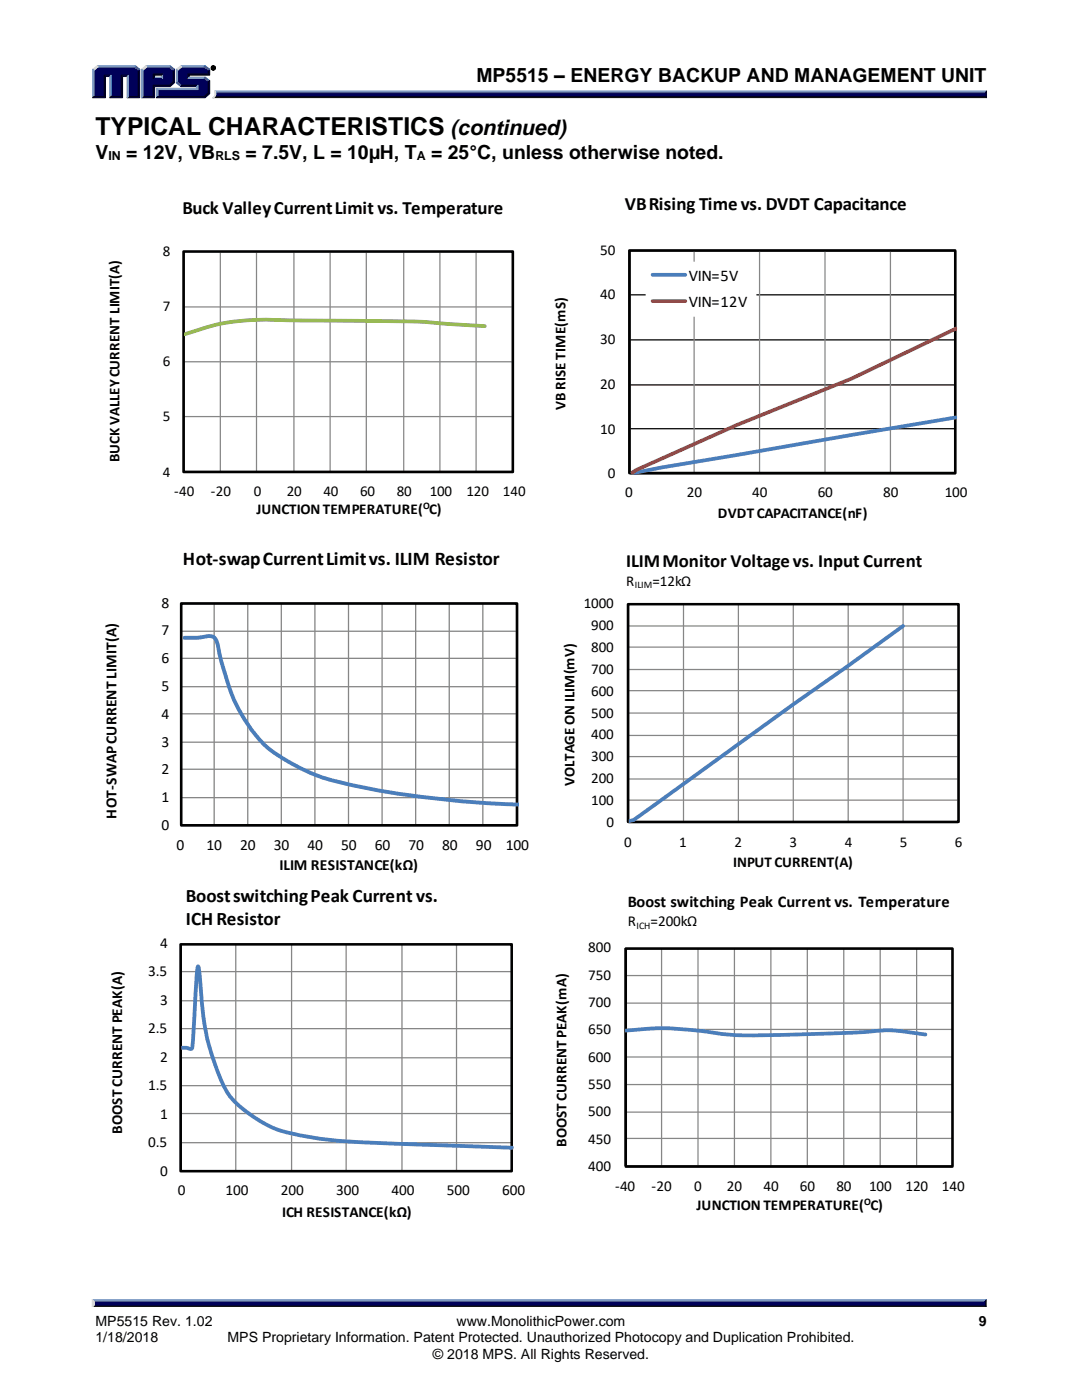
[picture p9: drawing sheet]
<svg xmlns="http://www.w3.org/2000/svg" width="216mm" height="279mm" viewBox="0 0 216 279" stroke-linecap="round" stroke-linejoin="round" font-family="sans-serif">
<g fill="#000" stroke="#000" stroke-width=".2">
<path d="M43 18.9h153.5l.4 .6h-154.4a.65 .65 0 0 0 .5-.6zM18.8 260.1h177.6l.4 .8h-178.4z"/>
<path d="M42.1 13.6a.46 .46 0 0 1 .9 0 .46 .46 0 0 1-.9 0zM42.2 13.5a.38 .38 0 0 0 .7 0 .38 .38 0 0 0-.7 0zM42.4 13.3h.3l.1 .5-.3-.2-.1 .2zM42.5 13.4l.1 .1 .1-.1z"/>
</g>
<g fill="#7f99bf" stroke="#7f99bf" stroke-width=".2">
<path d="M18.4 259.4h178.4l-.4 .7h-177.6z"/>
<path d="M42.9 18.2h154l-.4 .7h-153.5z"/>
<path d="M30.8 15.4h1.4l.3 .3h-1.9z"/>
<path d="M36.1 13.1h4.8l-.2 .3h-4.4z"/>
<path d="M35.2 13.8l.3 .2v2.4l-.3 .1z"/>
<path d="M31.2 17.6h8v-.3l.3-.3v.9h-8z"/>
<path d="M31.2 17.6l.3 .3v1.3l-.3 .3z"/>
<path d="M37.8 15.4h3.1l-.1 .3h-3.3z"/>
<path d="M29.1 13.1h4.8l-.2 .3h-4.4z"/>
<path d="M28.2 13.8l.3 .2v5.2l-.3 .3z"/>
<path d="M32.2 15l.3-.3v1l-.3-.3z"/>
<path d="M19.4 13.1h7.6l-.2 .3h-7.2z"/>
<path d="M18.5 13.8l.3 .2v5.2l-.3 .3z"/>
<path d="M22.2 15v4.2l-.3 .3v-4.2z"/>
<path d="M25.4 15.3l.2-.3v4.2l-.2 .3z"/>
</g>
<g fill="#000026" stroke="#000026" stroke-width=".2">
<path d="M196.8 259.4v1.5l-.4-.4v-.6z"/>
<path d="M196.9 18.2v1.3l-.4-.4v-.5z"/>
<path d="M36.3 17h3.2l-.3 .3h-3.1z"/>
<path d="M37.5 14.7h4.1v-.7l.2-.2v1.2h-4v.4l-.3 .3z"/>
<path d="M31.2 19.5l.3-.3h9.2l.9-.7v-2.2l.2-.2v2.6l-.9 .8z"/>
<path d="M30.6 17h3.1l.8-.6v-2.4l.3-.2v2.7l-.9 .8h-3.1v2.2h-2.6l.3-.3h2.1z"/>
<path d="M30.6 14.7h1.9l-.3 .3h-1.4v.4l-.2 .3z"/>
<path d="M27.6 14l.3-.2v5.7h-2.5l.2-.3h2z"/>
<path d="M20.8 15h1.4l-.3 .3h-.9v4.2h-2.5l.3-.3h2z"/>
<path d="M24.2 15h1.4l-.2 .3h-.9v4.2h-2.6l.3-.3h2z"/>
</g>
<g fill="#000059" stroke="#000059" stroke-width=".2">
<path d="M18.8 259.9h177.7v.6h-177.7z"/>
<path d="M43.1 18.6h153.4v.5h-153.5z"/>
<path d="M18.8 14l.8-.6h7.2l.8 .6v5.2h-2v-4.2h-1.4v4.2h-2v-4.2h-1.4v4.2h-2z"/>
<path d="M28.5 14l.8-.6h2.2v1.3h-.9v1h1.9v-1h-1.3v-1.3h2.5l.8 .6v2.4l-.8 .6h-3.1v2.2h-2.1z"/>
<path d="M31.4 17.9h8.1v-.9h-3.2l-.8-.6v-2.4l.8-.6h4.4l.9 .6v.7h-4.1v1h3.2l.9 .6v2.2l-.9 .7h-9.3z"/>
</g>
<g fill="#d9d9d9" stroke="#d9d9d9" stroke-width=".2">
<path d="M18.4 259.4l.4 .5v.5l-.4 .5z"/>
<path d="M42.9 18.2l.2 .4a.77 .77 0 0 1-.7 .9 1.14 1.14 0 0 0 .5-1.3z"/>
<path d="M35.2 13.8l.9-.7 .2 .3-.8 .6z"/>
<path d="M28.2 13.8l.9-.7 .2 .3-.8 .6z"/>
<path d="M18.5 13.8l.9-.7 .2 .3-.8 .6z"/>
</g>
<g fill="#195999" stroke="#195999" stroke-width=".2">
<path d="M35.2 16.5l.3-.1 .8 .6-.2 .3z"/>
<path d="M40.9 15.4l.9 .7-.2 .2-.9-.6z"/>
<path d="M33.9 13.1l.9 .7-.3 .2-.8-.6z"/>
<path d="M27 13.1l.9 .7-.3 .2-.8-.6z"/>
<path d="M40.9 13.1l.9 .7-.2 .2-.9-.6z"/>
</g>
<g fill="none" stroke="#868686" stroke-width=".25">
<path d="M36.7 50.3h65.5v43.8M44 50.3v43.8M51.2 50.3v43.8M58.6 50.3v43.8M65.9 50.3v43.8M73.1 50.3v43.8M80.6 50.3v43.8M87.8 50.3v43.8M95 50.3v43.8M125.7 50.1v44.4M138.5 50.1v44.4M151.6 50.1v44.4"/>
<path d="M164.6 50.1v44.4M177.7 50.1v44.4M190.7 50.1v44.4M36.7 61.3h65.5M36.7 72.2h65.5M36.7 83.1h65.5"/>
</g>
<path d="M36.6 50.2h65.7v44h-65.7zM125.6 50h65v44.4h-65z" fill="none" stroke="#000" stroke-width=".5"/>
<path d="M36.7 50.3v43.8h65.5M125.7 58.8h65M190.7 50.1h-65v44.4h65M125.7 67.8h65M125.7 76.8h65M125.7 85.6h65M125.7 94.3h65" fill="none" stroke="#000" stroke-width=".25"/>
<path d="M96.7 65.1l-4.8-.3a174.1 174.1 0 0 0-21.3-.8h-7.8a140.9 140.9 0 0 0-14.9 0 44.9 44.9 0 0 0-11.2 2.7" fill="none" stroke="#98b954" stroke-width=".75"/>
<path d="M190.7 83.3l-58.7 10-5 1h-.8" fill="none" stroke="#4a7ebb" stroke-width=".75"/>
<path d="M190.7 65.6l-20.8 10-22.9 9.2-20 9-.8 .5" fill="none" stroke="#be4b48" stroke-width=".75"/>
<path d="M128.8 52.2h22.1v11h-22.1z" fill-rule="evenodd" fill="#fff"/>
<path d="M130.2 54.8h6.5" fill="none" stroke="#4a7ebb" stroke-width=".75"/>
<path d="M130.2 60.1h6.5" fill="none" stroke="#be4b48" stroke-width=".75"/>
<path d="M36.2 120.4h67.2v44.6h-67.2z" fill-rule="evenodd" fill="#fff"/>
<g fill="none" stroke="#868686" stroke-width=".26">
<path d="M36 126h67M36 131.4h67M36 137h67M42.7 120.3v44.3M49.4 120.3v44.3M56.1 120.3v44.3M62.8 120.3v44.3M69.5 120.3v44.3M76.2 120.3v44.3M82.9 120.3v44.3M89.6 120.3v44.3M96.3 120.3v44.3"/>
<path d="M36 142.5h67M36 148.1h67M36 153.5h67M36 159.2h67M36 164.6v-44.3h67v44.3"/>
</g>
<path d="M36.2 120.4h67v44.3h-67z" fill="none" stroke="#000" stroke-width=".52"/>
<path d="M36 164.6h67" fill="none" stroke="#000" stroke-width=".26"/>
<path d="M36.8 127.3h.5a15.8 15.8 0 0 0 4.5-.4 1.51 1.51 0 0 1 1.5 1.4 56.4 56.4 0 0 0 4.3 13.1 23.9 23.9 0 0 0 11.5 11.5l1.5 .7a43.8 43.8 0 0 0 11.9 3.6 196.3 196.3 0 0 0 31.1 3.4" fill="none" stroke="#4a7ebb" stroke-width=".77"/>
<path d="M125.3 120.6h66.2v43.7h-66.2z" fill-rule="evenodd" fill="#fff"/>
<g fill="none" stroke="#868686" stroke-width=".25">
<path d="M125.4 120.5h65.8v43.7M125.4 124.9h65.8M125.4 129.1h65.8M125.4 133.6h65.8M125.4 137.8h65.8M136.4 120.5v43.7M147.3 120.5v43.7M158.3 120.5v43.7M169.2 120.5v43.7M180.2 120.5v43.7M125.4 142.3h65.8M125.4 146.8h65.8"/>
<path d="M125.4 151h65.8M125.4 155.5h65.8M125.4 159.7h65.8"/>
</g>
<path d="M125.3 120.6h66v43.4h-66z" fill="none" stroke="#000" stroke-width=".5"/>
<path d="M125.4 120.5v43.7h65.8" fill="none" stroke="#000" stroke-width=".25"/>
<path d="M180.2 124.9l-11 8-10.9 7.7-31.9 23.1-1 .2" fill="none" stroke="#4a7ebb" stroke-width=".75"/>
<path d="M36 188.5h66.4v45.5h-66.4z" fill-rule="evenodd" fill="#fff"/>
<g fill="none" stroke="#868686" stroke-width=".25">
<path d="M36.2 193.9h66M36.2 199.7h66M47 188.3v45.3M58.2 188.3v45.3M69.1 188.3v45.3M80.2 188.3v45.3M91.1 188.3v45.3M124.7 189.2h65.5v43.5h-65.5M124.7 194.7h65.5M132 189.2v43.5M139.3 189.2v43.5M146.5 189.2v43.5"/>
<path d="M153.8 189.2v43.5M161.1 189.2v43.5M168.4 189.2v43.5M175.6 189.2v43.5M182.9 189.2v43.5M36.2 205.3h66M36.2 211.1h66M36.2 216.7h66M124.7 200.2h65.5M124.7 205.4h65.5M124.7 210.9h65.5M124.7 216.4h65.5"/>
<path d="M36.2 222.2h66M36.2 228h66M36.2 233.6v-45.3h66v45.3M124.7 221.9h65.5M124.7 227.2h65.5"/>
</g>
<path d="M36 188.5h66.1v45.2h-66.1z" fill="none" stroke="#000" stroke-width=".51"/>
<path d="M36.2 188.3v45.3h66M124.7 189.2v43.5h65.5" fill="none" stroke="#000" stroke-width=".25"/>
<path d="M36.2 209.1h1.1a.84 .84 0 0 0 1.1 0l.5-7.9a45.3 45.3 0 0 1 .7-8.3l.4 3a53.7 53.7 0 0 0 2.5 15.5 22.5 22.5 0 0 0 4.1 8.3 24 24 0 0 0 14.4 7.1 129.4 129.4 0 0 0 19.4 1.5l21.8 .8" fill="none" stroke="#4a7ebb" stroke-width=".76"/>
<path d="M124.9 189.3h65.1v43.5h-65.1z" fill="none" stroke="#000" stroke-width=".5"/>
<path d="M124.7 205.7a62.4 62.4 0 0 1 19.2 .6 134.3 134.3 0 0 0 18 .1l11.3-.5a30.3 30.3 0 0 1 10.7 .5l.8 .1" fill="none" stroke="#4a7ebb" stroke-width=".75"/>
<text font-size="4.9" x="19" y="27">TYPICAL CHARACTERISTICS</text>
<text font-size="4.2" x="89.9" y="27">(continued)</text>
<g font-size="3.9">
<text x="95.1" y="16.3">MP5515 – ENERGY BACKUP AND MANAGEMENT UNIT</text>
<text x="19" y="31.7">V</text>
<text x="25.2" y="31.7">= 12V, VB</text>
<text x="49" y="31.7">= 7.5V, L = 10µH, T</text>
<text x="86" y="31.7">= 25°C, unless otherwise noted.</text>
<text x="36.5" y="112.7">Hot-swap Current Limit vs. ILIM Resistor</text>
</g>
<g font-size="3.8">
<text x="124.7" y="41.8">VB Rising Time vs. DVDT Capacitance</text>
<text x="37.1" y="180">Boost switching Peak Current vs.</text>
<text x="37.1" y="184.6">ICH Resistor</text>
</g>
<g font-size="3.7">
<text x="36.4" y="42.6">Buck Valley Current Limit vs. Temperature</text>
<text x="125" y="113.2">ILIM Monitor Voltage vs. Input Current</text>
</g>
<g font-size="3.3">
<text x="137.4" y="56.1">VIN=5V</text>
<text x="137.4" y="61.3">VIN=12V</text>
<text x="125.3" y="181.1">Boost switching Peak Current vs. Temperature</text>
</g>
<g font-size="3.1">
<text x="32.3" y="121.3">8</text>
<text x="32.3" y="126.8">7</text>
<text x="32.3" y="132.3">6</text>
<text x="32.3" y="137.9">5</text>
<text x="32.3" y="143.4">4</text>
<text x="32.3" y="149">3</text>
<text x="32.3" y="154.5">2</text>
<text x="32.3" y="160.1">1</text>
<text x="23.2" y="163.4" transform="rotate(-90 23.2 163.4)">HOT-SWAP CURRENT LIMIT(A)</text>
<text x="32.3" y="165.6">0</text>
<text x="35.2" y="169.7">0</text>
<text x="41.2" y="169.7">10</text>
<text x="47.9" y="169.7">20</text>
<text x="54.6" y="169.7">30</text>
<text x="55.8" y="173.6">ILIM RESISTANCE(kΩ)</text>
<text x="61.4" y="169.7">40</text>
<text x="68.1" y="169.7">50</text>
<text x="74.8" y="169.7">60</text>
<text x="81.5" y="169.7">70</text>
<text x="88.2" y="169.7">80</text>
<text x="95" y="169.7">90</text>
<text x="100.9" y="169.7">100</text>
<text x="32" y="189.2">4</text>
<text x="29.6" y="217.6">1.5</text>
<text x="32" y="223.3">1</text>
</g>
<g font-size="3">
<text x="32.5" y="51.1">8</text>
<text x="119.7" y="50.8">50</text>
<text x="119.7" y="59.8">40</text>
<text x="32.5" y="62.1">7</text>
<text x="119.7" y="68.7">30</text>
<text x="32.5" y="73.1">6</text>
<text x="119.7" y="77.6">20</text>
<text x="112.8" y="81.8" transform="rotate(-90 112.8 81.8)">VB RISE TIME(mS)</text>
<text x="32.5" y="84.1">5</text>
<text x="119.7" y="86.5">10</text>
<text x="23.9" y="92.3" transform="rotate(-90 23.9 92.3)">BUCK VALLEY CURRENT LIMIT(A)</text>
<text x="32.5" y="95.1">4</text>
<text x="121.3" y="95.4">0</text>
<text x="34.8" y="99">-40</text>
<text x="42.1" y="99">-20</text>
<text x="50.7" y="99">0</text>
<text x="57.2" y="99">20</text>
<text x="64.5" y="99">40</text>
<text x="71.9" y="99">60</text>
<text x="79.2" y="99">80</text>
<text x="85.7" y="99">100</text>
<text x="93.1" y="99">120</text>
<text x="100.4" y="99">140</text>
<text x="124.8" y="99.3">0</text>
<text x="137.1" y="99.3">20</text>
<text x="150.1" y="99.3">40</text>
<text x="163.2" y="99.3">60</text>
<text x="176.2" y="99.3">80</text>
<text x="188.5" y="99.3">100</text>
<text x="51.2" y="102.7">JUNCTION TEMPERATURE( C)</text>
<text x="143.2" y="103.4">DVDT CAPACITANCE(nF)</text>
<text x="125" y="116.9">R</text>
<text x="130.2" y="116.9">=12kΩ</text>
<text x="116.5" y="121.3">1000</text>
<text x="118" y="125.7">900</text>
<text x="118" y="130.1">800</text>
<text x="118" y="134.4">700</text>
<text x="118" y="143.2">500</text>
<text x="118" y="138.8">600</text>
<text x="118" y="147.6">400</text>
<text x="118" y="152">300</text>
<text x="114.6" y="156.8" transform="rotate(-90 114.6 156.8)">VOLTAGE ON ILIM(mV)</text>
<text x="118" y="160.7">100</text>
<text x="118" y="156.3">200</text>
<text x="121" y="165.1">0</text>
<text x="124.5" y="169">0</text>
<text x="135.5" y="169">1</text>
<text x="146.3" y="173">INPUT CURRENT(A)</text>
<text x="146.5" y="169">2</text>
<text x="157.5" y="169">3</text>
<text x="168.5" y="169">4</text>
<text x="179.5" y="169">5</text>
<text x="190.6" y="169">6</text>
<text x="125.3" y="184.9">R</text>
<text x="129.8" y="184.9">=200kΩ</text>
<text x="117.4" y="190">800</text>
<text x="29.6" y="194.9">3.5</text>
<text x="117.4" y="195.5">750</text>
<text x="32" y="200.5">3</text>
<text x="117.4" y="201">700</text>
<text x="29.6" y="206.2">2.5</text>
<text x="117.4" y="206.4">650</text>
<text x="32" y="211.9">2</text>
<text x="117.4" y="211.9">600</text>
<text x="117.4" y="217.3">550</text>
<text x="24.4" y="226.3" transform="rotate(-90 24.4 226.3)">BOOST CURRENT PEAK(A)</text>
<text x="117.4" y="222.8">500</text>
<text x="29.6" y="228.9">0.5</text>
<text x="113.1" y="228.9" transform="rotate(-90 113.1 228.9)">BOOST CURRENT PEAK(mA)</text>
<text x="117.4" y="233.7">400</text>
<text x="117.4" y="228.2">450</text>
<text x="32" y="234.6">0</text>
<text x="35.5" y="238.6">0</text>
<text x="45" y="238.6">100</text>
<text x="56" y="238.6">200</text>
<text x="67.1" y="238.6">300</text>
<text x="78.1" y="238.6">400</text>
<text x="89.2" y="238.6">500</text>
<text x="100.2" y="238.6">600</text>
<text x="122.7" y="237.6">-40</text>
<text x="130" y="237.6">-20</text>
<text x="138.5" y="237.6">0</text>
<text x="145.1" y="237.6">20</text>
<text x="152.3" y="237.6">40</text>
<text x="159.6" y="237.6">60</text>
<text x="166.9" y="237.6">80</text>
<text x="173.4" y="237.6">100</text>
<text x="180.7" y="237.6">120</text>
<text x="188" y="237.6">140</text>
<text x="56.3" y="242.8">ICH RESISTANCE(kΩ)</text>
<text x="139" y="241.5">JUNCTION TEMPERATURE( C)</text>
</g>
<g font-size="2.8">
<text x="19" y="264.7">MP5515 Rev. 1.02</text>
<text x="19" y="267.9">1/18/2018</text>
<text x="45.4" y="267.9">MPS Proprietary Information. Patent Protected. Unauthorized Photocopy and Duplication Prohibited.</text>
<text x="91.1" y="264.7">www.MonolithicPower.com</text>
<text x="195.3" y="264.7">9</text>
<text x="86.4" y="271.2">© 2018 MPS. All Rights Reserved.</text>
</g>
<g font-size="2.5">
<text x="21.6" y="32">IN</text>
<text x="43" y="32">RLS</text>
<text x="83.2" y="32">A</text>
</g>
<g font-size="2">
<text x="84.4" y="101.6">O</text>
<text x="126.7" y="117.4">ILIM</text>
<text x="127" y="185.4">ICH</text>
<text x="172.4" y="240.5">O</text>
</g>
</svg>
